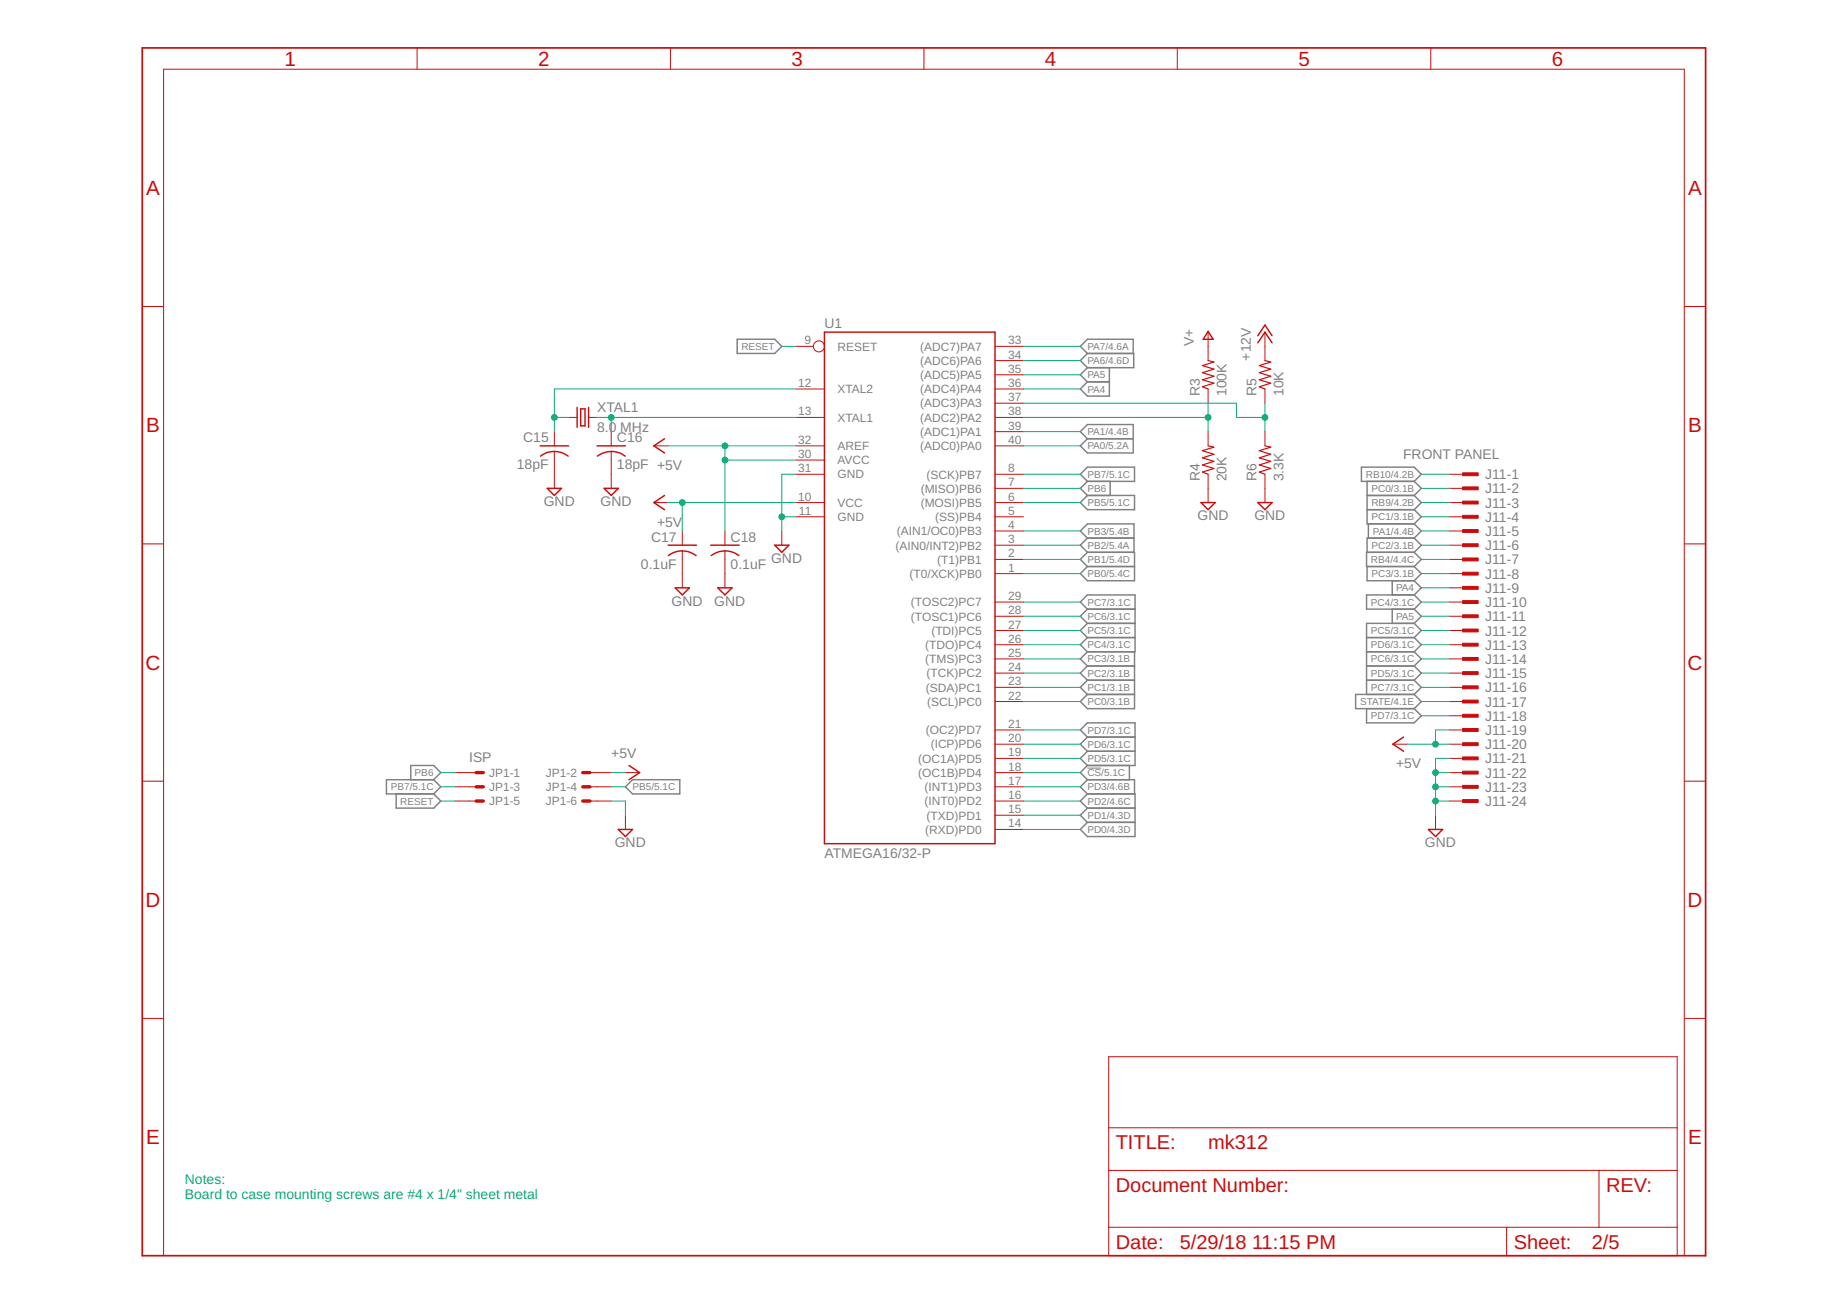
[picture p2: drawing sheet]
<svg xmlns="http://www.w3.org/2000/svg" width="297mm" height="210mm" viewBox="0 0 297 210" stroke-linecap="round" stroke-linejoin="round" font-family="sans-serif">
<g fill="none" stroke="#808080" stroke-width=".23">
<path d="M118.6 54.6h6l1.1 1.1-1.1 1.2h-6zM174.9 59.1l-1.2 1.2 1.2 1.1M174.9 56.9h7.4v2.2h-7.4M174.9 56.9l-1.2-1.2 1.2-1.1h7.3v2.3M174.9 56.9l-1.2 1.1 1.2 1.1M178.4 59.1v4.6h-3.5l-1.2-1.1 1.2-1.2M173.7 76.3l1.2-1.2h7.6v2.3h-7.6zM173.7 69.4l1.2-1.1h7.3v4.6h-7.3l-1.2-1.2 1.2-1.1zM174.9 79.7h7.6v2.3h-7.6l-1.2-1.2zM174.9 61.4h3.5M174.9 70.6h7.3M174.9 77.4l-1.2 1.1 1.2 1.2"/>
<path d="M178.5 77.4v2.3M218.9 75.1h8.5l1.2 1.2-1.2 1.1h-8.5zM219.9 79.7h7.5M219.9 77.4v6.9h7.5M227.4 77.4l1.2 1.1-1.2 1.2M227.4 79.7l1.2 1.1-1.2 1.2M174.9 88.8h7.6v4.6h-7.6l-1.2-1.1 1.2-1.2M174.9 98l-1.2-1.2 1.2-1.1h7.6v9.1h-7.6M174.9 98h7.6M174.9 98l-1.2 1.1 1.2 1.2M174.9 91.1h7.6M174.9 86.6h7.5"/>
<path d="M174.9 86.6l-1.2-1.2 1.2-1.1h7.5v4.5M174.9 86.6l-1.2 1.1 1.2 1.1M174.9 88.8l-1.2 1.2 1.2 1.1M219.9 91.1v2.3h7.5M219.9 82h7.5M220.1 84.3v2.3M223.9 93.4v2.3M223.9 98v2.3M227.4 86.6h-7.5v2.2M227.4 95.7l1.2 1.1-1.2 1.2M227.4 95.7h-7.6v2.3h7.6M227.4 88.8h-7.6v2.3h7.6"/>
<path d="M227.4 91.1l1.2 1.2-1.2 1.1M227.4 86.6l1.2 1.1-1.2 1.1M227.4 82l1.2 1.1-1.2 1.2M227.4 98l1.2 1.1-1.2 1.2M227.4 93.4l1.2 1.2-1.2 1.1M227.4 84.3l1.2 1.1-1.2 1.2M227.4 88.8l1.2 1.2-1.2 1.1M174.9 111.7h7.6M174.9 102.6l-1.2 1.1 1.2 1.1M174.9 102.6h7.6M174.9 118.6l-1.2-1.2 1.2-1.1h7.6v6.8h-7.6M174.9 100.3l-1.2 1.1 1.2 1.2"/>
<path d="M174.9 100.3h7.6M174.9 107.1h7.6M174.9 109.4h7.6M174.9 104.8l-1.2 1.2 1.2 1.1M174.9 107.1l-1.2 1.2 1.2 1.1M174.9 109.4l-1.2 1.2 1.2 1.1M174.9 118.6l-1.2 1.1 1.2 1.1M174.9 118.6h7.6M182.5 104.8v9.2h-7.6l-1.2-1.2 1.2-1.1M219.8 102.6h7.6M219.8 104.8h7.6M219.8 114v2.3h7.6l1.2-1.2-1.2-1.1"/>
<path d="M219.8 107.1h7.6M219.8 109.4h7.6M227.4 111.7h-9.4v2.3h9.4M227.4 100.3h-7.6v11.4M227.4 100.3l1.2 1.1-1.2 1.2M227.4 104.8l1.2 1.2-1.2 1.1M227.4 109.4l1.2 1.2-1.2 1.1M227.4 107.1l1.2 1.2-1.2 1.1M227.4 102.6l1.2 1.1-1.2 1.1M227.4 111.7l1.2 1.1-1.2 1.2M63.7 127.7v2.3h6l1.2-1.2-1.2-1.1M66.1 125.4v-2.3h3.6l1.2 1.2-1.2 1.1"/>
<path d="M69.7 125.4h-7.6v2.3h7.6M69.7 125.4l1.2 1.2-1.2 1.1M100.6 126.6l1.1-1.2h7.6v2.3h-7.6zM174.9 125.4h7.6v2.3M174.9 127.7h7.6v6.9h-7.6l-1.2-1.2 1.2-1.1M174.9 130h7.6M174.9 132.3h7.6M174.9 130l-1.2 1.1 1.2 1.2M174.9 127.7l-1.2 1.1 1.2 1.2M174.9 125.4l-1.2 1.2 1.2 1.1M174.9 123.1l-1.2 1.2 1.2 1.1M174.9 120.8l-1.2 1.2 1.2 1.1"/>
<path d="M174.9 120.8h7.6M181.6 123.1v2.3"/>
</g>
<path d="M174.9 123.5h2.2" fill="none" stroke="#808080" stroke-width=".16"/>
<g fill="none" stroke="#c90d0c" stroke-width=".23">
<path d="M132.6 53.4h27.4v82.3h-27.4zM194.3 53.3l.8 1.3h-1.6zM202.3 55.1l1.1-1.7 1.2 1.7M202.3 54l1.1-1.7 1.2 1.7M86.9 71.7h4.5M86.9 73.4a3.6 3.6 0 0 1 4.5 0M88 78.5h2.3l-1.1 1.2zM92.8 65.5v3.2M93.4 65.8h.7v2.7h-.7zM94.7 65.5v3.2M96 71.7h4.6M96.1 73.4a3.7 3.7 0 0 1 4.4 0"/>
<path d="M97.2 78.5h2.2l-1.1 1.2zM106.9 70.6l-1.7 1.1 1.7 1.2M106.9 79.7l-1.7 1.1 1.7 1.2M107.4 87.7h4.6M107.5 89.4a3.7 3.7 0 0 1 4.5 0M108.6 94.6h2.3l-1.2 1.1zM114.3 87.7h4.6M114.4 89.4a3.7 3.7 0 0 1 4.4 0M115.4 94.6h2.3l-1.1 1.1zM124.6 87.7h2.3l-1.2 1.1zM193.1 80.8h2.3l-1.1 1.2zM202.3 80.8h2.3l-1.2 1.2z"/>
<path d="M225.7 118.6l-1.7 1.1 1.7 1.1M99.4 133.4h2.3l-1.1 1.2zM101.2 123.1l1.7 1.2-1.7 1.1M229.7 133.4h2.3l-1.1 1.2z"/>
</g>
<g fill="none" stroke="#c90d0c" stroke-width=".16">
<path d="M67.1 7.7v3.4M107.8 7.7v3.4M148.6 7.7v3.4M189.3 7.7v3.4M230.1 7.7v3.4M22.9 49.3h3.4M128 55.7h2.8M160 55.7h4.6M160 58h4.6M194.3 53.4v4.6M203.4 53.4v4.6M270.9 49.3h3.4"/>
<path d="M89.2 69.4v2.3M89.2 72.6v5.9M91.4 67.1h1.4M94.7 67.1h1.3M98.3 69.4v2.3M98.3 72.6v5.9M105.2 71.7h2.2M128 62.6h4.6M128 67.1h4.6M128 71.7h4.6M128 76.3h4.6M128 74h4.6"/>
<path d="M160 60.3h4.6M160 62.6h4.6M160 64.9h4.6M160 67.1h4.6M160 69.4h4.6M160 71.7h4.6M160 76.3h4.6M160 78.5h4.6M194.3 62.6v2.3M194.3 69.4v2.3M194.3 76.3v4.5M203.4 62.6v2.3"/>
<path d="M203.4 69.4v2.3M203.4 76.3v4.5M233.2 76.3h2.2M233.2 78.5h2.2M22.9 87.5h3.4M105.2 80.8h2.2M109.7 85.4v2.3M109.7 88.6v6M116.6 85.4v2.3M116.6 88.6v6M125.7 85.4v2.3M128 80.8h4.6"/>
<path d="M128 83.1h4.6M160 80.8h4.6M160 83.1h4.6M160 85.4h4.6M160 87.7h4.6M160 90h4.6M160 92.3h4.6M160 96.8h4.6M160 99.1h4.6M233.2 80.8h2.2M233.2 83.1h2.2M233.2 85.4h2.2"/>
<path d="M233.2 87.7h2.2M233.2 90h2.2M233.2 92.3h2.2M233.2 96.8h2.2M233.2 99.1h2.2M233.2 94.6h2.2M270.9 87.5h3.4M160 101.4h4.6M160 103.7h4.6M160 106h4.6M160 108.3h4.6M160 110.6h4.6"/>
<path d="M160 112.8h4.6M160 119.7h4.6M160 117.4h4.6M224 119.7h2.3M233.2 101.4h2.2M233.2 103.7h2.2M233.2 106h2.2M233.2 108.3h2.2M233.2 110.6h2.2M233.2 112.8h2.2M233.2 119.7h2.2M233.2 117.4h2.2"/>
<path d="M233.2 115.1h2.2M22.9 125.6h3.4M73.2 128.8h3.4M73.2 126.6h3.4M73.2 124.3h3.4M94.9 128.8h3.4M94.9 126.6h3.4M94.9 124.3h3.4M100.6 124.3h2.3M100.6 131.1v2.3M160 133.4h4.6M160 131.1h4.6"/>
<path d="M160 128.8h4.6M160 126.6h4.6M160 124.3h4.6M160 122h4.6M230.9 131.1v2.3M233.2 128.8h2.2M233.2 126.6h2.2M233.2 124.3h2.2M233.2 122h2.2M270.9 125.6h3.4M22.9 163.8h3.4M178.3 170h91.4v32h-91.4z"/>
<path d="M270.9 163.8h3.4M178.3 188.3h91.4M178.3 197.4h91.4M178.3 181.4h91.4M242.3 197.4v4.6M257.2 188.3v9.1M26.3 202v-190.9h244.6v190.9"/>
<circle cx="131.7" cy="55.7" r=".89"/>
</g>
<path d="M194.3 58l.9 .2-1.8 .6 1.8 .6-1.8 .5 1.8 .6-1.8 .6 1.8 .5-1.8 .6 .9 .4M203.4 58l1 .2-1.9 .6 1.9 .6-1.9 .5 1.9 .6-1.9 .6 1.9 .5-1.9 .6 .9 .4M194.3 71.7l.9 .2-1.8 .6 1.8 .6-1.8 .5 1.8 .6-1.8 .6 1.8 .6-1.8 .5 .9 .4M203.4 71.7l1 .2-1.9 .6 1.9 .6-1.9 .5 1.9 .6-1.9 .6 1.9 .6-1.9 .5 .9 .4" fill="none" stroke="#c90d0c" stroke-width=".19"/>
<g fill="#c90d0c" stroke="#c90d0c" stroke-width=".16">
<path d="M235.2 76.1h2.5v.4h-2.5z"/>
<path d="M235.2 78.3h2.5v.5h-2.5z"/>
<path d="M235.2 80.6h2.5v.5h-2.5z"/>
<path d="M235.2 82.9h2.5v.5h-2.5z"/>
<path d="M235.2 85.2h2.5v.4h-2.5z"/>
<path d="M235.2 87.5h2.5v.4h-2.5z"/>
<path d="M235.2 89.7h2.5v.5h-2.5z"/>
<path d="M235.2 92h2.5v.5h-2.5z"/>
<path d="M235.2 94.3h2.5v.5h-2.5z"/>
<path d="M235.2 96.6h2.5v.5h-2.5z"/>
<path d="M235.2 98.9h2.5v.5h-2.5z"/>
<path d="M235.2 101.2h2.5v.4h-2.5z"/>
<path d="M235.2 103.5h2.5v.4h-2.5z"/>
<path d="M235.2 105.7h2.5v.5h-2.5z"/>
<path d="M235.2 108h2.5v.5h-2.5z"/>
<path d="M235.2 110.3h2.5v.5h-2.5z"/>
<path d="M235.2 112.6h2.5v.5h-2.5z"/>
<path d="M235.2 114.9h2.5v.5h-2.5z"/>
<path d="M235.2 117.2h2.5v.4h-2.5z"/>
<path d="M235.2 119.5h2.5v.4h-2.5z"/>
<path d="M235.2 121.8h2.5v.4h-2.5z"/>
<path d="M235.2 124h2.5v.5h-2.5z"/>
<path d="M235.2 126.3h2.5v.5h-2.5z"/>
<path d="M235.2 128.6h2.5v.5h-2.5z"/>
</g>
<path d="M22.9 7.7h251.4v194.3h-251.4z" fill="none" stroke="#c90d0c" stroke-width=".28"/>
<path d="M76.6 124.3h1.1M76.6 126.6h1.1M76.6 128.8h1.1M93.7 124.3h1.2M93.7 126.6h1.2M93.7 128.8h1.2" fill="none" stroke="#c90d0c" stroke-width=".55"/>
<g fill="none" stroke="#0dab76" stroke-width=".16">
<path d="M125.7 55.7h2.3M164.6 55.7h9.1M164.6 58h9.1M89.2 67.1h2.2M96 67.1h32M98.3 67.1v2.3M107.4 71.7h20.6M116.6 74h11.4M116.6 71.7v13.7M128 76.3h-2.3v9.1M128 62.6h-38.8v6.8M164.6 76.3h9.1"/>
<path d="M164.6 78.5h9.1M164.6 60.3h9.1M164.6 62.6h9.1M164.6 69.4h9.1M164.6 71.7h9.1M164.6 67.1h29.7M164.6 64.9h34.3v2.2h4.5M194.3 64.9v4.5M203.4 64.9v4.5M228.6 76.3h4.6M228.6 78.5h4.6M107.4 80.8h20.6"/>
<path d="M109.7 80.8v4.6M125.7 83.1h2.3M164.6 96.8h9.1M164.6 99.1h9.1M164.6 92.3h9.1M164.6 87.7h9.1M164.6 85.4h9.1M164.6 80.8h9.1M164.6 90h9.1M228.6 83.1h4.6M228.6 96.8h4.6M228.6 99.1h4.6"/>
<path d="M228.6 92.3h4.6M228.6 87.7h4.6M228.6 94.6h4.6M228.6 85.4h4.6M228.6 80.8h4.6M228.6 90h4.6M164.6 112.8h9.1M164.6 103.7h9.1M164.6 101.4h9.1M164.6 106h9.1M164.6 110.6h9.1M164.6 108.3h9.1"/>
<path d="M164.6 119.7h9.1M164.6 117.4h9.1M226.3 119.7h6.9M228.6 112.8h4.6M228.6 103.7h4.6M228.6 101.4h4.6M228.6 106h4.6M228.6 110.6h4.6M228.6 108.3h4.6M228.6 115.1h4.6M233.2 117.4h-2.3v2.3M70.9 128.8h2.3"/>
<path d="M70.9 126.6h2.3M70.9 124.3h2.3M98.3 128.8h2.3v2.3M98.3 126.6h2.3M98.3 124.3h2.3M164.6 122h9.1M164.6 128.8h9.1M164.6 126.6h9.1M164.6 124.3h9.1M164.6 133.4h9.1M164.6 131.1h9.1M230.9 128.8h2.3"/>
<path d="M230.9 126.6h2.3M230.9 124.3h2.3M233.2 122h-2.3v9.1"/>
</g>
<g fill="#0dab76" stroke="#0dab76" stroke-width=".16">
<circle cx="125.7" cy="83.1" r=".47"/>
<circle cx="230.9" cy="126.6" r=".47"/>
<circle cx="230.9" cy="124.3" r=".47"/>
<circle cx="230.9" cy="128.8" r=".47"/>
<circle cx="98.3" cy="67.1" r=".47"/>
<circle cx="89.2" cy="67.1" r=".47"/>
<circle cx="116.6" cy="71.7" r=".47"/>
<circle cx="116.6" cy="74" r=".47"/>
<circle cx="230.9" cy="119.7" r=".47"/>
<circle cx="109.7" cy="80.8" r=".47"/>
<circle cx="203.4" cy="67.1" r=".47"/>
<circle cx="194.3" cy="67.1" r=".47"/>
</g>
<g font-size="3.3" fill="#c90d0c">
<text x="45.8" y="10.6">1</text>
<text x="86.5" y="10.6">2</text>
<text x="127.3" y="10.6">3</text>
<text x="168.1" y="10.6">4</text>
<text x="208.8" y="10.6">5</text>
<text x="249.6" y="10.6">6</text>
<text x="23.5" y="31.4">A</text>
<text x="271.5" y="31.4">A</text>
<text x="23.5" y="69.6">B</text>
<text x="271.5" y="69.6">B</text>
<text x="23.4" y="107.7">C</text>
<text x="271.4" y="107.7">C</text>
<text x="23.4" y="145.9">D</text>
<text x="271.4" y="145.9">D</text>
<text x="23.5" y="184.1">E</text>
<text x="271.5" y="184.1">E</text>
</g>
<g font-size="3.2" fill="#c90d0c">
<text x="179.4" y="184.8">TITLE:</text>
<text x="194.3" y="184.8">mk312</text>
<text x="179.4" y="191.7">Document Number:</text>
<text x="258.3" y="191.7">REV:</text>
<text x="179.4" y="200.8">Date:</text>
<text x="189.7" y="200.8">5/29/18</text>
<text x="201.4" y="200.8">11:15 PM</text>
<text x="243.4" y="200.8">Sheet:</text>
<text x="256" y="200.8">2/5</text>
</g>
<g font-size="2.2" fill="#808080">
<text x="132.6" y="52.7">U1</text>
<text x="192" y="55.7" transform="rotate(-90 192 55.7)">V+</text>
<text x="201.2" y="58" transform="rotate(-90 201.2 58)">+12V</text>
<text x="192.9" y="63.7" transform="rotate(-90 192.9 63.7)">R3</text>
<text x="197.3" y="63.7" transform="rotate(-90 197.3 63.7)">100K</text>
<text x="202.1" y="63.7" transform="rotate(-90 202.1 63.7)">R5</text>
<text x="206.4" y="63.7" transform="rotate(-90 206.4 63.7)">10K</text>
<text x="84.1" y="71.1">C15</text>
<text x="96" y="69.4">8.0 MHz</text>
<text x="96" y="66.2">XTAL1</text>
<text x="99.2" y="71.1">C16</text>
<text x="83.1" y="75.5">18pF</text>
<text x="99.2" y="75.5">18pF +5V</text>
<text x="192.9" y="77.4" transform="rotate(-90 192.9 77.4)">R4</text>
<text x="197.3" y="77.4" transform="rotate(-90 197.3 77.4)">20K</text>
<text x="202.1" y="77.4" transform="rotate(-90 202.1 77.4)">R6</text>
<text x="206.4" y="77.4" transform="rotate(-90 206.4 77.4)">3.3K</text>
<text x="225.7" y="73.9">FRONT PANEL</text>
<text x="238.9" y="77.1">J11-1</text>
<text x="87.4" y="81.4">GND</text>
<text x="96.6" y="81.4">GND</text>
<text x="192.6" y="83.7">GND</text>
<text x="201.7" y="83.7">GND</text>
<text x="238.9" y="79.4">J11-2</text>
<text x="238.9" y="81.7">J11-3</text>
<text x="238.9" y="83.9">J11-4</text>
<text x="104.7" y="87.1">C17</text>
<text x="105.7" y="84.7">+5V</text>
<text x="117.5" y="87.1">C18</text>
<text x="238.9" y="86.2">J11-5</text>
<text x="238.9" y="88.5">J11-6</text>
<text x="103.1" y="91.5">0.1uF</text>
<text x="117.5" y="91.5">0.1uF</text>
<text x="124" y="90.6">GND</text>
<text x="238.9" y="90.8">J11-7</text>
<text x="238.9" y="93.1">J11-8</text>
<text x="238.9" y="95.4">J11-9</text>
<text x="108" y="97.4">GND</text>
<text x="114.9" y="97.4">GND</text>
<text x="238.9" y="97.7">J11-10</text>
<text x="238.9" y="99.9">J11-11</text>
<text x="238.9" y="102.2">J11-12</text>
<text x="238.9" y="104.5">J11-13</text>
<text x="238.9" y="106.8">J11-14</text>
<text x="238.9" y="109.1">J11-15</text>
<text x="238.9" y="111.4">J11-16</text>
<text x="238.9" y="113.6">J11-17</text>
<text x="238.9" y="115.9">J11-18</text>
<text x="238.9" y="118.2">J11-19</text>
<text x="75.4" y="122.6">ISP</text>
<text x="98.3" y="122">+5V</text>
<text x="224.5" y="123.6">+5V</text>
<text x="238.9" y="120.5">J11-20</text>
<text x="238.9" y="122.8">J11-21</text>
<text x="238.9" y="125.1">J11-22</text>
<text x="238.9" y="127.4">J11-23</text>
<text x="238.9" y="129.6">J11-24</text>
<text x="98.9" y="136.3">GND</text>
<text x="132.6" y="138">ATMEGA16/32-P</text>
<text x="229.2" y="136.3">GND</text>
</g>
<g font-size="2.2" fill="#0dab76">
<text x="29.7" y="190.4">Notes:</text>
<text x="29.7" y="192.8">Board to case mounting screws are #4 x 1/4&quot; sheet metal</text>
</g>
<g font-size="1.9" fill="#808080">
<text x="129.4" y="55.4">9</text>
<text x="134.7" y="56.4">RESET</text>
<text x="148" y="56.4">(ADC7)PA7</text>
<text x="148" y="58.7">(ADC6)PA6</text>
<text x="162.1" y="55.4">33</text>
<text x="162.1" y="57.7">34</text>
<text x="162.1" y="60">35</text>
<text x="128.3" y="62.2">12</text>
<text x="134.7" y="63.2">XTAL2</text>
<text x="148" y="61">(ADC5)PA5</text>
<text x="148" y="63.3">(ADC4)PA4</text>
<text x="148" y="65.5">(ADC3)PA3</text>
<text x="162.1" y="62.2">36</text>
<text x="162.1" y="64.5">37</text>
<text x="128.3" y="71.4">32</text>
<text x="128.3" y="66.8">13</text>
<text x="134.7" y="67.8">XTAL1</text>
<text x="148" y="67.8">(ADC2)PA2</text>
<text x="148" y="70.1">(ADC1)PA1</text>
<text x="162.1" y="66.8">38</text>
<text x="162.1" y="69.1">39</text>
<text x="162.1" y="71.4">40</text>
<text x="128.3" y="76">31</text>
<text x="128.3" y="73.7">30</text>
<text x="134.7" y="77">GND</text>
<text x="134.7" y="74.7">AVCC</text>
<text x="134.7" y="72.4">AREF</text>
<text x="148" y="72.4">(ADC0)PA0</text>
<text x="149" y="77">(SCK)PB7</text>
<text x="162.1" y="76">8</text>
<text x="128.3" y="80.5">10</text>
<text x="128.5" y="82.8">11</text>
<text x="134.7" y="81.5">VCC</text>
<text x="134.7" y="83.8">GND</text>
<text x="148.1" y="79.3">(MISO)PB6</text>
<text x="148.1" y="81.5">(MOSI)PB5</text>
<text x="150.4" y="83.8">(SS)PB4</text>
<text x="162.1" y="78.2">7</text>
<text x="162.1" y="80.5">6</text>
<text x="162.1" y="82.8">5</text>
<text x="144" y="88.4">(AIN0/INT2)PB2</text>
<text x="144.2" y="86.1">(AIN1/OC0)PB3</text>
<text x="162.1" y="85.1">4</text>
<text x="162.1" y="87.4">3</text>
<text x="162.1" y="89.7">2</text>
<text x="146.2" y="93">(T0/XCK)PB0</text>
<text x="150.7" y="90.7">(T1)PB1</text>
<text x="162.1" y="92">1</text>
<text x="146.5" y="97.5">(TOSC2)PC7</text>
<text x="146.5" y="99.8">(TOSC1)PC6</text>
<text x="162.1" y="96.5">29</text>
<text x="162.1" y="98.8">28</text>
<text x="162.1" y="101.1">27</text>
<text x="148.8" y="104.4">(TDO)PC4</text>
<text x="148.8" y="106.7">(TMS)PC3</text>
<text x="149.8" y="102.1">(TDI)PC5</text>
<text x="162.1" y="103.4">26</text>
<text x="162.1" y="105.7">25</text>
<text x="162.1" y="108">24</text>
<text x="148.9" y="111.2">(SDA)PC1</text>
<text x="149" y="109">(TCK)PC2</text>
<text x="149.1" y="113.5">(SCL)PC0</text>
<text x="162.1" y="110.2">23</text>
<text x="162.1" y="112.5">22</text>
<text x="148.9" y="118.1">(OC2)PD7</text>
<text x="162.1" y="119.4">20</text>
<text x="162.1" y="117.1">21</text>
<text x="78.6" y="125">JP1-1</text>
<text x="87.8" y="125">JP1-2</text>
<text x="147.6" y="125">(OC1B)PD4</text>
<text x="147.6" y="122.7">(OC1A)PD5</text>
<text x="149.7" y="120.4">(ICP)PD6</text>
<text x="162.1" y="123.9">18</text>
<text x="162.1" y="121.7">19</text>
<text x="78.6" y="127.2">JP1-3</text>
<text x="78.6" y="129.5">JP1-5</text>
<text x="87.8" y="127.2">JP1-4</text>
<text x="87.8" y="129.5">JP1-6</text>
<text x="148.7" y="129.5">(INT0)PD2</text>
<text x="148.7" y="127.2">(INT1)PD3</text>
<text x="149" y="131.8">(TXD)PD1</text>
<text x="162.1" y="130.8">15</text>
<text x="162.1" y="128.5">16</text>
<text x="162.1" y="126.2">17</text>
<text x="148.8" y="134.1">(RXD)PD0</text>
<text x="162.1" y="133.1">14</text>
</g>
<g font-size="1.6" fill="#808080">
<text x="119.2" y="56.3">RESET</text>
<text x="174.9" y="58.6">PA6/4.6D</text>
<text x="174.9" y="56.3">PA7/4.6A</text>
<text x="174.9" y="60.8">PA5</text>
<text x="174.9" y="63.1">PA4</text>
<text x="174.9" y="70">PA1/4.4B</text>
<text x="174.9" y="76.8">PB7/5.1C</text>
<text x="174.9" y="72.3">PA0/5.2A</text>
<text x="219.6" y="76.8">RB10/4.2B</text>
<text x="174.9" y="81.4">PB5/5.1C</text>
<text x="174.9" y="79.1">PB6</text>
<text x="220.6" y="79.1">PC0/3.1B</text>
<text x="220.6" y="83.7">PC1/3.1B</text>
<text x="220.6" y="81.4">RB9/4.2B</text>
<text x="174.9" y="86">PB3/5.4B</text>
<text x="174.9" y="88.3">PB2/5.4A</text>
<text x="220.6" y="88.3">PC2/3.1B</text>
<text x="220.8" y="86">PA1/4.4B</text>
<text x="174.9" y="90.6">PB1/5.4D</text>
<text x="174.9" y="92.8">PB0/5.4C</text>
<text x="220.5" y="90.6">RB4/4.4C</text>
<text x="220.6" y="92.8">PC3/3.1B</text>
<text x="224.5" y="95.1">PA4</text>
<text x="174.9" y="102">PC5/3.1C</text>
<text x="174.9" y="99.7">PC6/3.1C</text>
<text x="174.9" y="97.4">PC7/3.1C</text>
<text x="220.5" y="97.4">PC4/3.1C</text>
<text x="220.5" y="102">PC5/3.1C</text>
<text x="224.5" y="99.7">PA5</text>
<text x="174.9" y="104.3">PC4/3.1C</text>
<text x="174.9" y="106.6">PC3/3.1B</text>
<text x="220.5" y="106.6">PC6/3.1C</text>
<text x="220.5" y="104.3">PD6/3.1C</text>
<text x="174.9" y="113.4">PC0/3.1B</text>
<text x="174.9" y="108.8">PC2/3.1B</text>
<text x="174.9" y="111.1">PC1/3.1B</text>
<text x="218.7" y="113.4">STATE/4.1E</text>
<text x="220.5" y="111.1">PC7/3.1C</text>
<text x="220.5" y="108.8">PD5/3.1C</text>
<text x="174.9" y="118">PD7/3.1C</text>
<text x="220.5" y="115.7">PD7/3.1C</text>
<text x="66.7" y="124.8">PB6</text>
<text x="174.9" y="124.8">CS/5.1C</text>
<text x="174.9" y="122.6">PD5/3.1C</text>
<text x="174.9" y="120.3">PD6/3.1C</text>
<text x="62.9" y="127.1">PB7/5.1C</text>
<text x="64.4" y="129.4">RESET</text>
<text x="101.7" y="127.1">PB5/5.1C</text>
<text x="174.9" y="131.7">PD1/4.3D</text>
<text x="174.9" y="129.4">PD2/4.6C</text>
<text x="174.9" y="127.1">PD3/4.6B</text>
<text x="174.9" y="134">PD0/4.3D</text>
</g>
</svg>
